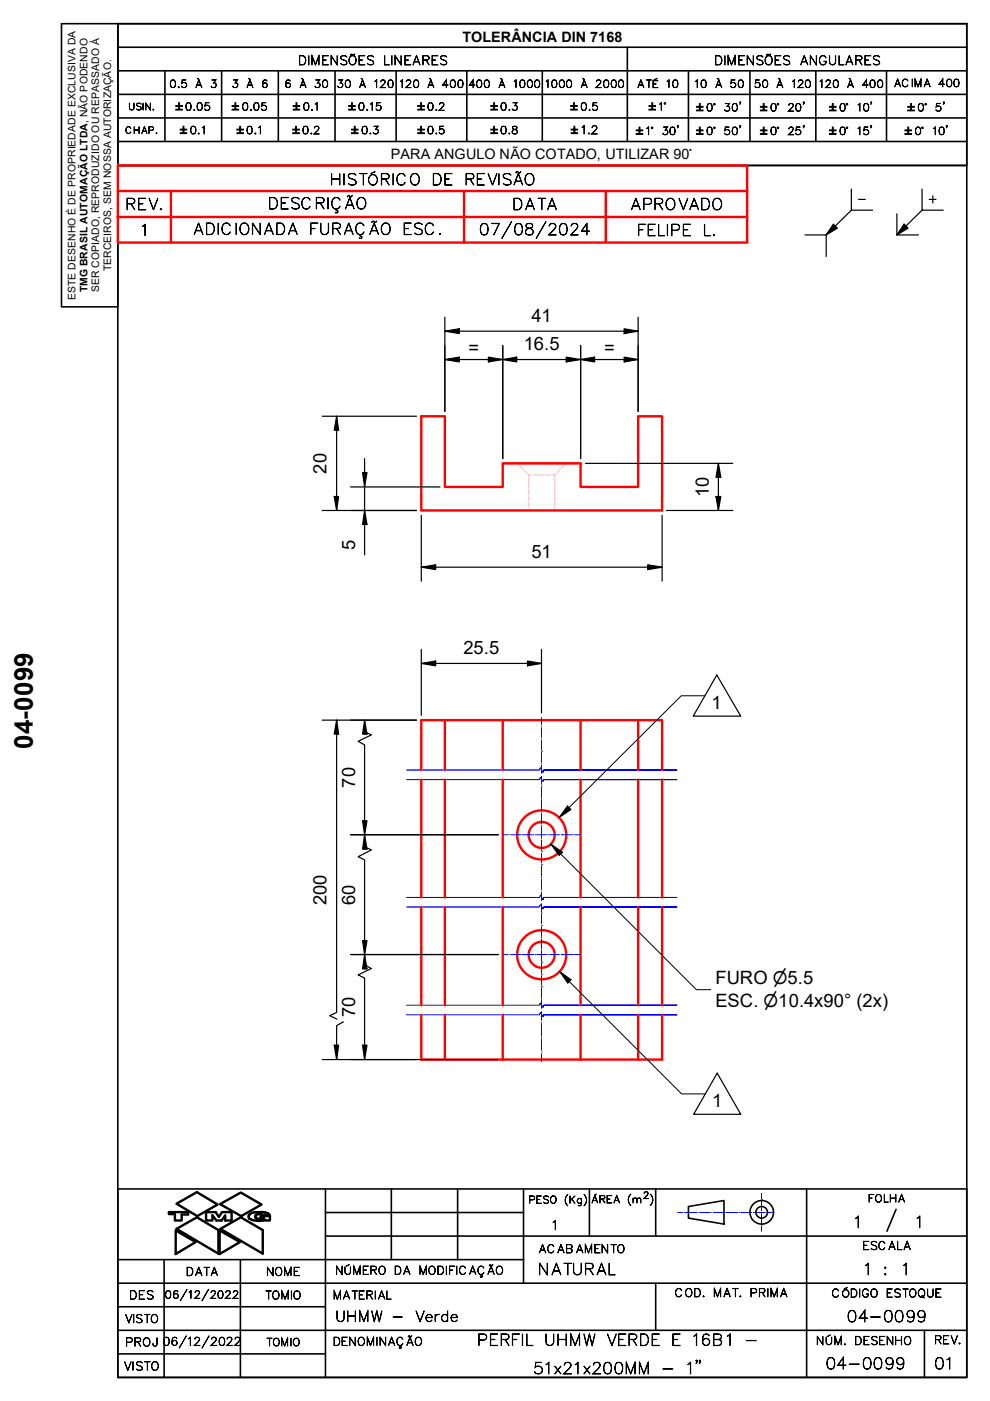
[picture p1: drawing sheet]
<svg xmlns="http://www.w3.org/2000/svg" width="210mm" height="297mm" viewBox="0 0 210 297" stroke-linecap="round" stroke-linejoin="round" font-family="sans-serif">
<!-- layer: TRACEJADA -->
<g fill="none" stroke="#ff80ff" stroke-width=".21">
<path d="M109.6 98.2l.4 .4M110.2 98.7l.5 .6M110.9 99.5l.7 .7M118.7 99.5l-.6 .7M119.5 98.7l-.6 .6M120.1 98.2l-.4 .4M111.8 100.4l.3 .3M112.1 100.7h.5M112.1 100.7v.5M112.1 101.5v1M112.1 102.7v1M112.1 103.9v1"/>
<path d="M112.1 105.2v1M112.1 106.5v1M112.1 107.7v.5M112.9 100.7h1.1M114.3 100.7h1.1M115.7 100.7h1.1M117 100.7h.6M117.6 100.7v.5M117.6 101.5v1M117.6 102.7v1M117.6 103.9v1M117.6 105.2v1"/>
<path d="M117.6 106.5v1M117.6 107.7v.5M117.9 100.4l-.3 .3"/>
</g>
<!-- layer: CONTORNO -->
<g fill="none" stroke="#f00" stroke-width=".51">
<path d="M25 40.5v-5.4h133.4v5.4M25 46h133.4M36.2 40.5v10.9M98.4 40.5v10.9M128.4 40.5v10.9M158.4 40.5h-133.4v5.5M158.4 40.5v10.9h-133.4v-5.4M89.3 88.3h5v14.9h12.3v-5h16.5v5h12.2v-14.9h5.1v19.9h-51.1zM94.3 152.7v10.6M106.6 152.7v10.6M123.1 152.7h12.2v10.6M123.1 152.7h-33.8v10.6"/>
<path d="M123.1 152.7v10.6M135.3 152.7h5.1v10.6M89.3 165.3v25M94.3 165.3v25M106.6 165.3v25M123.1 165.3v25M135.3 165.3v25M140.4 165.3v25M89.3 192.3v20.8M94.3 192.3v20.8M106.6 192.3v20.8M123.1 192.3v20.8"/>
<path d="M135.3 192.3v20.8M140.4 192.3v20.8M89.3 215.2v9.4h51.1v-9.4M94.3 215.2v9.4M106.6 215.2v9.4M123.1 215.2v9.4M135.3 215.2v9.4"/>
<circle cx="114.9" cy="177" r="2.75"/>
<circle cx="114.9" cy="177" r="5.2"/>
<circle cx="114.9" cy="202.4" r="2.75"/>
<circle cx="114.9" cy="202.4" r="5.2"/>
</g>
<!-- layer: RUPTURA -->
<path d="M86.2 165.3h28.2l.2-.5 .5 .9 .1-.4h28.3h-28.3M86.2 163.3h28.2l.2-.5 .5 1 .1-.5h28.3h-28.3M86.2 192.3h28.2l.2-.5 .5 .9 .1-.4h28.3h-28.3M86.2 190.3h28.2l.2-.5 .5 1 .1-.5h28.3h-28.3M86.2 215.2h28.2l.2-.5 .5 .9 .1-.4h28.3h-28.3M86.2 213.1h28.2l.2-.5 .5 1 .1-.5h28.3h-28.3" fill="none" stroke="#00f" stroke-width=".21"/>
<!-- layer: HACHURA -->
<path d="M176.7 47.5l.8 .9-2.3 1.4zM191.7 47.5l.8 .9-2.3 1.4z" fill="#000"/>
<!-- layer: BORDA -->
<path d="M170.7 49.8h4.5v4.6M180.5 40.1v4.5l-5.3 5.2 2.3-1.4-.8-.9-1.5 2.3M180.5 44.6h4.5M182 42.3h1.5M190.2 45.3v4.5M191.7 47.5l.8 .9-2.3 1.4zM195.5 40.1v4.5h4.5M195.5 44.6l-5.3 5.2h4.5M197 42.3h1.5M197.8 41.5v1.5" fill="none" stroke="#000" stroke-width=".25"/>
<g fill="none" stroke="#000" stroke-width=".34">
<path d="M13 5h12v60.1h-12zM25 5h180v30.1h-180zM25 5h180v287h-180zM25 15h180M25 10h180M35 15v15M47 15v15M59 15v15M71 15v15M84 15v15M99 15v15M115 15v15"/>
<path d="M133 10v20M146 15v15M159 15v15M173 15v15M188 15v15M25 35.1h180M25 30h180M25 25h180M25 20h180"/>
</g>
<!-- layer: LEGENDA -->
<g fill="none" stroke="#000" stroke-width=".34">
<path d="M25 252.1h180v39.9h-180zM69 257.1h42M69 252.1v39.9M83 252.1v15M97 252.1v15M111 252.1v20M125 252.1v10M139 252.1v10M146 255.8l7.5-1.3v5l-7.5-1.2zM171 252.1v39.9M190 256.4l-2 4.7M25 267.1h86"/>
<path d="M25 272.1h180M25 277.1h44M34.8 267.1v24.9M51 267.1v24.9M69 262.1h70M139 272.1v10M139 262.1h66M25 282.1h180M25 287h44M196 282.1v9.9"/>
<circle cx="161.5" cy="257" r="2.5"/>
<circle cx="161.5" cy="257" r="1.23"/>
</g>
<!-- layer: CONTORNO -->
<path d="M35.8 257h4.1v.5h-1.4v1.3h-1.4v-1.4h-1.3zM37.4 255.2l4.3-2.4 4.4 2.6-4.3 2.4zM43.7 257h2l.7 1 .7-1h2v1.8h-1.3v-1.1l-.8 1.1h-1.1l-.9-1.1v1.1h-1.3zM46.7 255.3l4.4-2.5 4.4 2.6-4.4 2.4zM52.9 257.5a4.1 4.1 0 0 1 4.2-.1v.3h-1.3a1.02 1.02 0 0 0-1.7 .3 1.46 1.46 0 0 0 1.9 .2h-.7v-.4h1.9v1h-.9l-.1-.2a4 4 0 0 1-3.4-.3l-.1-.4zM37.3 260.9l4.2 2.4-4.2 2.6zM37.4 260.5l4.3-2.4 4.6 2.7v5zM46.6 260.9l4.3 2.4-4.3 2.6zM46.7 260.5l4.4-2.4 4.6 2.7v5z" fill="none" stroke="#000" stroke-width=".51"/>
<!-- layer: CENTRO -->
<g fill="none" stroke="#00f" stroke-width=".21">
<path d="M106.7 177h1M107.9 177h.1M108.3 177h2.2M110.7 177h.1M111 177h2.2M113.5 177h.1M113.8 177h2.1M114.8 176.5v.1M114.8 176.8v.4M114.8 177.3v.2M116.2 177h.1M116.5 177h2.1"/>
<path d="M119 177h.1M119.2 177h2.2M121.7 177h.1M122 177h1M106.7 202.4h1M107.9 202.4h.1M108.3 202.4h2.2M110.7 202.4h.1M111 202.4h2.2M113.5 202.4h.1M113.8 202.4h2.1M114.8 201.7v.3"/>
<path d="M114.8 202.1v.5M114.8 202.7v.2M116.2 202.4h.1M116.5 202.4h2.1M119 202.4h.1M119.2 202.4h2.2M121.7 202.4h.1M122 202.4h1M143.7 257.1h1.1M145.1 257.1h.1M145.5 257.1h2.2M148 257.1h.1"/>
<path d="M148.3 257.1h2.3M150.9 257.1h.1M151.2 257.1h2.3M153.8 257.1h.1M154.2 257.1h2.3M156.7 257.1h.1M157.1 257.1h2.2M159.7 257.1h.1M160 257.1h2.3M161.5 254.4h.1M161.5 259.7h.1M161.5 253v1.1"/>
<path d="M161.5 254.6v2.1M161.5 257v.1M161.5 257.3v2.1M161.5 260v1.1M162.6 257.1h.1M162.9 257.1h1.1"/>
</g>
<!-- layer: COTAS -->
<g fill="none" stroke="#000" stroke-width=".25">
<path d="M94.3 70.2l3.1-.5v1zM94.3 76.2l3.1-.5v1zM94.3 76.2h41M94.3 70.2h41M94.3 67.3v19.9M103.5 75.7l3.1 .5-3.1 .5zM106.6 76.2l3-.5v1zM106.6 73.3v23.9M120.1 75.7l3 .5-3 .5zM123.1 76.2l3-.5v1zM123.1 73.3v23.9M132.3 69.7l3 .5-3 .5z"/>
<path d="M132.3 75.7l3 .5-3 .5zM135.3 67.3v19.9M68.3 88.3h20M71.4 88.3l.4 2.9h-.9zM71.4 88.3v19.9M77.3 97.2v20.4M124.1 98.2h31.3M152.3 98.2l.5 3h-1zM152.3 98.2v10M68.3 108.2h20M70.9 105.3h.9l-.4 2.9zM74.3 103.2h19"/>
<path d="M76.9 100.2h.9l-.5 3zM77.3 108.2l.5 3h-.9zM89.3 109.2v14M137.3 119.7l3.1 .6-3.1 .5zM140.4 109.2v14M141.3 108.2h14.1M151.8 105.3h1l-.5 2.9zM89.3 120.3l3.1-.6v1.1zM89.3 120.3h51.1M89.3 137.7v14M114.8 137.7v13.5M68.3 152.7h20"/>
<path d="M71.4 152.7l.4 2.9h-.9zM71.4 152.7v62l-1.5 .6 1.6 .8M77.3 152.7l.5 2.9h-.9zM77.3 152.7v2.9v-.5l1.4 .7-2.8 1.4 1.4 .7v22.1v-.5l1.4 .7-2.8 1.4 1.4 .7v23.1v-.8l1.4 .7-2.8 1.4 1.4 .7v17.2M89.3 140.7l3.1-.5v1zM89.3 140.7h25.5M111.8 140.2l3 .5-3 .5zM152 143.1l5.1 8.7h-10.1zM74.3 177h31.4M76.9 174h.9l-.5 3zM77.3 177l.5 3h-.9zM76.9 199.4h.9l-.5 3z"/>
<path d="M72.6 216.7l-1.2 .8v7.1M74.3 202.4h31.4M77.3 202.4l.5 3h-.9zM68.3 224.6h37.3M70.9 221.6h.9l-.4 3zM76.9 221.6h.9l-.5 3zM152.1 227.5l5 8.7h-10z"/>
</g>
<g fill="#000">
<path d="M94.3 70.2l3.1-.5v1zM94.3 76.2l3.1-.5v1zM103.5 75.7l3.1 .5-3.1 .5zM106.6 76.2l3-.5v1zM120.1 75.7l3 .5-3 .5zM123.1 76.2l3-.5v1zM132.3 69.7l3 .5-3 .5zM132.3 75.7l3 .5-3 .5zM71.4 88.3l.4 2.9h-.9zM70.9 105.3h.9l-.4 2.9zM76.9 100.2h.9l-.5 3zM77.3 108.2l.5 3h-.9z"/>
<path d="M89.3 120.3l3.1-.6v1.1zM151.8 105.3h1l-.5 2.9zM152.3 98.2l.5 3h-1zM137.3 119.7l3.1 .6-3.1 .5zM71.4 152.7l.4 2.9h-.9zM77.3 152.7l.5 2.9h-.9zM89.3 140.7l3.1-.5v1zM111.8 140.2l3 .5-3 .5zM76.9 174h.9l-.5 3zM120.3 170.9l.8 .7-2.6 1.7zM76.9 199.4h.9l-.5 3zM77.3 177l.5 3h-.9z"/>
<path d="M116.8 178.9l2.5 1.8-.8 .7zM77.3 202.4l.5 3h-.9zM118.6 205.9l2.5 1.8-.7 .8zM70.9 221.6h.9l-.4 3zM76.9 221.6h.9l-.5 3z"/>
</g>
<!-- layer: CENTRO - LAT -->
<g fill="none" stroke="#00f" stroke-width=".21">
<path d="M114.8 159.3h.1M114.8 152.2v.1M114.8 152.5v1.2M114.8 154h.1M114.8 154.3v2M114.8 156.6v.1M114.8 156.9v2.1M114.8 159.5v2.2M114.8 166.7h.1M114.8 161.9v.1M114.8 162.2v1.7M114.8 164.6v1.7"/>
<path d="M114.8 166.9v2.2M114.8 169.4h.1M114.8 169.7v2.2M114.8 172.2h.1M114.8 172.5v2.2M114.8 174.9v.1M114.8 175.3v2.2M114.8 177.7v.1M114.8 178.1v2.2M114.8 180.5h.1M114.8 183.3h.1M114.8 193.6h.1"/>
<path d="M114.8 196.2h.1M114.8 180.9v2.1M114.8 183.6v2.2M114.8 186v.1M114.8 186.4v2.2M114.8 188.8v.1M114.8 189.2v1.8M114.8 191.6v1.7M114.8 193.8v2.1M114.8 196.5v2M114.8 198.7v.1M114.8 199.1v2"/>
<path d="M114.8 204h.1M114.8 206.6h.1M114.8 209.2h.1M114.8 201.4v.1M114.8 201.7v2M114.8 204.2v2.2M114.8 206.9v2M114.8 209.5v2M114.8 211.8v.1M114.8 212.1v1.7M114.8 214.5v1.9M114.8 216.7v.1"/>
<path d="M114.8 217v2.6M114.8 219.8v.1M114.8 223h.1M114.8 220.2v2.5M114.8 223.4v1.4M114.8 225v.1"/>
</g>
<!-- layer: COTAS -->
<path d="M149.4 147.5h-5l-25.9 25.8M116.8 178.9l2.5 1.8-.8 .7zM116.8 178.9l30.9 30.9h3M120.3 170.9l.8 .7-2.6 1.7zM118.6 205.9l2.5 1.8-.7 .8zM118.6 205.9l25.9 26h5" fill="none" stroke="#000" stroke-width=".21"/>
<text font-size="5.5" x="6.9" y="158.8" transform="rotate(-90 6.9 158.8)">04-0099</text>
<g font-size="3.9">
<text x="112.7" y="68.3">41</text>
<text x="99.3" y="75">=</text>
<text x="111.1" y="74.2">16.5</text>
<text x="128.1" y="75">=</text>
<text x="69.3" y="100.4" transform="rotate(-90 69.3 100.4)">20</text>
<text x="150.3" y="105.4" transform="rotate(-90 150.3 105.4)">10</text>
<text x="75.3" y="116.6" transform="rotate(-90 75.3 116.6)">5</text>
<text x="112.7" y="118.2">51</text>
<text x="98.3" y="138.6">25.5</text>
<text x="150.9" y="150.3">1</text>
<text x="75.3" y="167" transform="rotate(-90 75.3 167)">70</text>
<text x="69.3" y="191.9" transform="rotate(-90 69.3 191.9)">200</text>
<text x="75.3" y="191.9" transform="rotate(-90 75.3 191.9)">60</text>
<text x="151.7" y="208.6">FURO ⌀5.5</text>
<text x="75.3" y="215.7" transform="rotate(-90 75.3 215.7)">70</text>
<text x="151.7" y="213.6">ESC. ⌀10.4x90° (2x)</text>
<text x="151" y="234.7">1</text>
</g>
<g font-size="3.3">
<text x="69.8" y="39.2">HISTÓRICO DE REVISÃO</text>
<text x="26.5" y="44.5">REV.</text>
<text x="56.7" y="44.3">DESCRIÇÃO</text>
<text x="108.5" y="44.5">DATA</text>
<text x="133.4" y="44.5">APROVADO</text>
<text x="29.7" y="50">1</text>
<text x="40.7" y="49.7">ADICIONADA FURAÇÃO ESC.</text>
<text x="101.5" y="49.8">07/08/2024</text>
<text x="135" y="50">FELIPE L.</text>
<text x="180.9" y="260.3">1</text>
<text x="194" y="260.3">1</text>
<text x="114" y="270.3">NATURAL</text>
<text x="183" y="270.3">1 : 1</text>
<text x="179.5" y="280.3">04-0099</text>
<text x="101.1" y="285.3">PERFIL UHMW VERDE E 16B1 -</text>
<text x="113" y="291.3">51x21x200MM - 1&quot;</text>
<text x="175" y="290.3">04-0099</text>
<text x="198" y="290.3">01</text>
</g>
<g font-size="3">
<text x="98" y="8.9">TOLERÂNCIA DIN 7168</text>
<text x="82.9" y="33.6">PARA ANGULO NÃO COTADO, UTILIZAR 90°</text>
<text x="71" y="280.2">UHMW - Verde</text>
</g>
<g font-size="2.6">
<text x="63.2" y="13.7">DIMENSÕES LINEARES</text>
<text x="151.4" y="13.7">DIMENSÕES ANGULARES</text>
<text x="116.9" y="260.7">1</text>
</g>
<g font-size="2.5">
<text x="27.3" y="275.4">DES</text>
<text x="26.5" y="285.4">PROJ 06/12/2022</text>
<text x="26.1" y="290.5">VISTO</text>
</g>
<g font-size="2.4">
<text x="114" y="265.6">ACABAMENTO</text>
<text x="182.8" y="265">ESCALA</text>
<text x="39.4" y="270.5">DATA</text>
<text x="56" y="275.4">TOMIO</text>
<text x="56.4" y="270.5">NOME</text>
<text x="70.5" y="275.4">MATERIAL</text>
<text x="71" y="270.2">NÚMERO DA MODIFICAÇÃO</text>
<text x="143" y="274.9">COD. MAT. PRIMA</text>
<text x="176.3" y="275">CÓDIGO ESTOQUE</text>
<text x="26.3" y="280.4">VISTO</text>
<text x="70.5" y="285.3">DENOMINAÇÃO</text>
<text x="173" y="285.1">NÚM. DESENHO</text>
<text x="198" y="284.9">REV.</text>
</g>
<g font-size="2.2">
<text x="35.9" y="18.6">0.5 À</text>
<text x="37.3" y="23.4">±0.05</text>
<text x="44.5" y="18.6">3</text>
<text x="49.1" y="18.6">3 À</text>
<text x="49.2" y="23.4">±0.05</text>
<text x="55.4" y="18.6">6</text>
<text x="60.3" y="18.6">6</text>
<text x="62.1" y="23.4">±0.1</text>
<text x="63.4" y="18.6">À 30</text>
<text x="71.4" y="18.6">30 À 120</text>
<text x="73.9" y="23.4">±0.15</text>
<text x="84.6" y="18.6">120 À 400</text>
<text x="88.6" y="23.4">±0.2</text>
<text x="99.3" y="18.6">400</text>
<text x="104.1" y="23.4">±0.3</text>
<text x="105.6" y="18.6">À 1000</text>
<text x="115.5" y="18.6">1000</text>
<text x="121" y="23.4">±0.5</text>
<text x="123" y="18.6">À 2000</text>
<text x="135" y="18.6">ATÉ 10</text>
<text x="137.6" y="23.4">±1°</text>
<text x="147.2" y="18.6">10</text>
<text x="147.7" y="23.6">±0° 30'</text>
<text x="151.6" y="18.6">À 50</text>
<text x="159.9" y="18.6">50 À</text>
<text x="161.2" y="23.6">±0°</text>
<text x="167" y="23.6">20'</text>
<text x="167.7" y="18.6">120</text>
<text x="173.6" y="18.6">120 À</text>
<text x="175.9" y="23.6">±0°</text>
<text x="181.6" y="23.6">10'</text>
<text x="182.7" y="18.6">400</text>
<text x="189.4" y="18.4">ACIMA 400</text>
<text x="192.4" y="23.6">±0° 5'</text>
<text x="38.2" y="28.4">±0.1</text>
<text x="50.2" y="28.4">±0.1</text>
<text x="62.1" y="28.4">±0.2</text>
<text x="74.5" y="28.4">±0.3</text>
<text x="88.6" y="28.4">±0.5</text>
<text x="104.1" y="28.4">±0.8</text>
<text x="121.1" y="28.4">±1.2</text>
<text x="134.9" y="28.6">±1°</text>
<text x="140.3" y="28.6">30'</text>
<text x="147.7" y="28.6">±0° 50'</text>
<text x="161.2" y="28.6">±0°</text>
<text x="167" y="28.6">25'</text>
<text x="175.9" y="28.6">±0°</text>
<text x="181.6" y="28.6">15'</text>
<text x="191.9" y="28.6">±0°</text>
<text x="197.6" y="28.6">10'</text>
<text x="23.5" y="57.5" transform="rotate(-90 23.5 57.5)">TERCEIROS, SEM NOSSA AUTORIZAÇÃO.</text>
<text x="16" y="63.6" transform="rotate(-90 16 63.6)">ESTE DESENHO É DE PROPRIEDADE EXCLUSIVA DA</text>
<text x="18.5" y="62" transform="rotate(-90 18.5 62)">TMG BRASIL AUTOMAÇÃO LTDA, NÃO PODENDO</text>
<text x="21" y="62" transform="rotate(-90 21 62)">SER COPIADO, REPRODUZIDO OU REPASSADO À</text>
<text x="184" y="254.9">FOLHA</text>
<text x="34.9" y="275.3">06/12/2022</text>
<text x="56.3" y="285.4">TOMIO</text>
</g>
<g font-size="2.1">
<text x="112" y="255.1">PESO (Kg)</text>
<text x="125.3" y="255">ÁREA (m</text>
<text x="137.7" y="255">)</text>
</g>
<g font-size="1.9">
<text x="27.2" y="23.3">USIN.</text>
<text x="26.5" y="28.3">CHAP.</text>
<text x="136.3" y="254.1">2</text>
</g>
</svg>
